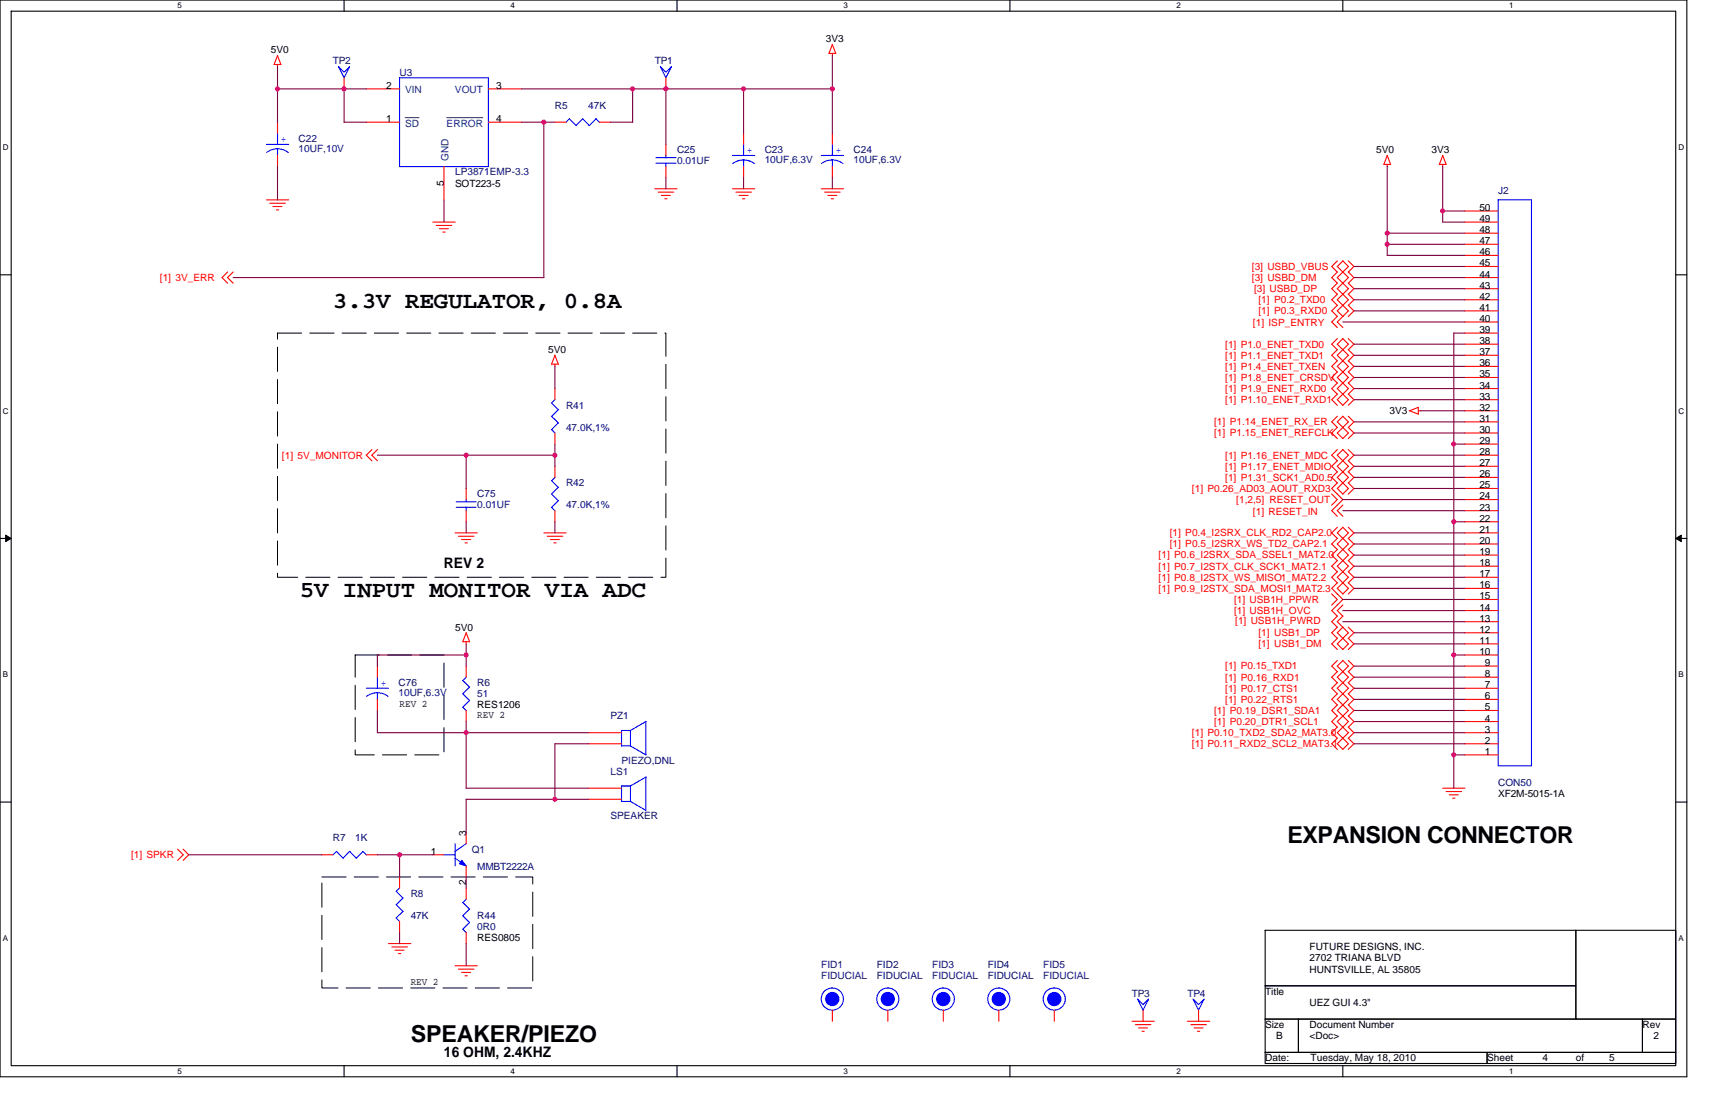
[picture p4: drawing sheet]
<svg xmlns="http://www.w3.org/2000/svg" width="432mm" height="279mm" viewBox="0 0 432 279" stroke-linecap="round" stroke-linejoin="round" font-family="sans-serif">
<path d="M0 0h424.7v271h-424.7zM2.8 2.8h419.1v265.4h-419.1z" fill="none" stroke="#000" stroke-width=".28"/>
<g fill="#fff">
<path d="M44.7 .3h1.1v2.2h-1.1z"/>
<path d="M44.7 268.5h1.1v2.3h-1.1z"/>
</g>
<path d="M86.6 0v2.8M86.6 268.2v2.8" fill="none" stroke="#000" stroke-width=".28"/>
<g fill="#fff">
<path d="M128.5 .3h1.2v2.2h-1.2z"/>
<path d="M128.5 268.5h1.2v2.3h-1.2z"/>
</g>
<path d="M170.5 0v2.8M170.5 268.2v2.8" fill="none" stroke="#000" stroke-width=".28"/>
<g fill="#fff">
<path d="M212.4 .3h1.1v2.2h-1.1z"/>
<path d="M212.4 268.5h1.1v2.3h-1.1z"/>
</g>
<path d="M254.3 0v2.8M254.3 268.2v2.8" fill="none" stroke="#000" stroke-width=".28"/>
<g fill="#fff">
<path d="M296.2 .3h1.1v2.2h-1.1z"/>
<path d="M296.2 268.5h1.1v2.3h-1.1z"/>
</g>
<path d="M338.1 0v2.8M338.1 268.2v2.8" fill="none" stroke="#000" stroke-width=".28"/>
<g fill="#fff">
<path d="M380 .3h1.1v2.2h-1.1z"/>
<path d="M380 268.5h1.1v2.3h-1.1z"/>
<path d="M.7 36h1.5v2.2h-1.5z"/>
<path d="M422.6 36h1.5v2.2h-1.5z"/>
<path d="M.7 102.3h1.5v2.3h-1.5z"/>
<path d="M422.6 102.3h1.5v2.3h-1.5z"/>
</g>
<path d="M0 69.2h2.8M421.9 69.2h2.8" fill="none" stroke="#000" stroke-width=".28"/>
<g fill="#fff">
<path d="M.7 168.7h1.4v2.2h-1.4z"/>
<path d="M422.6 168.7h1.3v2.2h-1.3z"/>
</g>
<path d="M0 135.5h2.8M421.9 135.5h2.8" fill="none" stroke="#000" stroke-width=".28"/>
<path d="M1.4 134.7l1.4 .8-1.4 .8zM421.9 135.5l1.4-.8v1.6z" fill="#000" stroke="#000" stroke-width=".25"/>
<g fill="#fff">
<path d="M.7 235.1h1.4v2.2h-1.4z"/>
<path d="M422.6 235.1h1.4v2.2h-1.4z"/>
</g>
<path d="M0 201.9h2.8M421.9 201.9h2.8M318.5 234.2h78.3v13.9h-78.3zM396.8 234.2h25.1v22.3h-25.1zM318.5 248.1h78.3v8.4h-78.3zM318.5 256.5h8.4v8.4h-8.4zM326.9 256.5h86.6v8.4h-86.6zM413.5 256.5h8.4v8.4h-8.4zM318.5 264.9h55.9v2.8h-55.9zM374.4 264.9h47.5v2.8h-47.5z" fill="none" stroke="#000" stroke-width=".28"/>
<path d="M69.9 83.8h97.8v61.5h-97.8v-61.5M89.4 164.9h22.4v25.1h-22.4v-25.1M81 220.7h53.1v28h-53.1v-28" fill="none" stroke="#000" stroke-width=".25" stroke-dasharray="6.1 2"/>
<g fill="none" stroke="#f00" stroke-width=".28">
<path d="M69 16.2h1.7M69.9 16.2v.6M70.7 16.2l-.9-2.2-.8 2.3M86.6 19.6v2.8M167.7 19.6v2.8M209.6 11.2l.8 2.2h-1.7zM209.6 13.4v.6M69.9 30.8v2.7M69.9 39.1v2.8M92.2 30.8h8.4M92.2 22.4h8.4M123 30.8h8.3"/>
<path d="M123 22.4h8.3M139.7 30.8h2.8M150.9 30.8h2.8M167.7 36.3v2.8M187.2 33.5v2.8M209.6 33.5v2.8M349.3 39.1l.8 2.3M349.3 39.1l-.9 2.3h1.7M363.2 39.1l.9 2.3M363.3 39.1l-.9 2.3h1.7M67.1 50.3h5.6M67.9 51.2h3.9"/>
<path d="M68.7 52h2.3M69.6 52.8h.6M109 55.9h5.6M109.8 56.7h3.9M110.6 57.6h2.3M111.5 58.4h.6M111.8 41.9v8.4M164.9 47.5h5.6M165.7 48.4h3.9M166.5 49.2h2.3M167.4 50h.6M167.7 41.9v2.8"/>
<path d="M184.4 47.5h5.6M185.3 48.4h3.9M186.1 49.2h2.2M186.9 50h.6M187.2 41.9v2.8M206.8 47.5h5.6M207.6 48.4h3.9M208.4 49.2h2.3M209.3 50h.6M209.6 41.9v2.8M349.3 41.4v.6M363.2 41.4v.6"/>
<path d="M368.8 55.9h8.4M368.8 58.7h8.4M368.8 53.1h8.4M57.3 68.5l-1.4 1.4 1.4 1.4M58.7 68.5l-1.4 1.4 1.4 1.4M336.7 65.7l-1.4 1.4 1.4 1.4-1.4 1.4 1.4 1.4M336.7 74l-1.4 1.5 1.4 1.3-1.4 1.5 1.4 1.4M336.7 71.2l-1.4 1.5 1.4 1.4M336.7 79.6l-1.4 1.4 1.4 1.5M338.1 65.7l1.4 1.4-2.8 2.8 2.8 2.8-2.8 2.8 2.8 2.8-2.8 2.7 1.4 1.5M338.1 65.7l-1.4 1.4 2.8 2.8-2.8 2.8 2.8 2.8-2.8 2.8 1.4 1.4M339.5 71.2l1.4 1.5-1.4 1.4"/>
<path d="M339.5 65.7l1.4 1.4-1.4 1.4 1.4 1.4-1.4 1.4M339.5 74l1.4 1.5-1.4 1.3 1.4 1.5-1.4 1.4M368.8 78.3h8.4M368.8 75.5h8.4M368.8 72.7h8.4M368.8 69.9h8.4M368.8 67.1h8.4M368.8 64.3h8.4M368.8 61.5h8.4M138.9 91.7h1.7M139.7 89.4l.9 2.3M139.7 97.8v2.8"/>
<path d="M139.7 91.7v.5M139.7 89.4l-.8 2.3M336.7 96.4l-1.4 1.4 1.4 1.4-1.4 1.4 1.4 1.4M336.7 85.2l-1.4 1.4 1.4 1.5M336.7 88l-1.4 1.4 1.4 1.4-1.4 1.4 1.4 1.4M336.7 93.6l-1.4 1.4 1.4 1.4M338.1 85.2l1.4 1.4-2.8 2.8 2.8 2.8-2.8 2.8 2.8 2.8-2.8 2.8 1.4 1.4M338.1 85.2l-1.4 1.4 2.8 2.8-2.8 2.8 2.8 2.8-2.8 2.8 2.8 2.8-1.4 1.4M339.5 96.4l1.4 1.4-1.4 1.4 1.4 1.4-1.4 1.4M339.5 88l1.4 1.4-1.4 1.4 1.4 1.4-1.4 1.4M339.5 85.2l1.4 1.4-1.4 1.5M339.5 93.6l1.4 1.4-1.4 1.4"/>
<path d="M368.8 97.8h8.4M368.8 95h8.4M368.8 92.2h8.4M368.8 89.4h8.4M368.8 86.6h8.4M368.8 83.8h8.4M368.8 81h8.4M93.6 113.2l-1.4 1.4 1.4 1.4M95 113.2l-1.4 1.4 1.4 1.4M139.7 109v2.8M139.7 117.4v2.8M336.7 116l-1.4 1.4 1.4 1.4"/>
<path d="M336.7 107.6l-1.4 1.4 1.4 1.4M336.7 118.7l-1.4 1.5 1.4 1.4M336.7 113.2l-1.4 1.4 1.4 1.4M336.7 104.8l-1.4 1.4 1.4 1.4M338.1 113.2l1.4 1.4-2.8 2.8 2.8 2.8-2.8 2.8 1.4 1.4M338.1 104.8l1.4 1.4-2.8 2.8 1.4 1.4M338.1 113.2l-1.4 1.4 2.8 2.8-2.8 2.8 2.8 2.8-1.4 1.4M338.1 104.8l-1.4 1.4 2.8 2.8-1.4 1.4M339.5 116l1.4 1.4-1.4 1.4M339.5 113.2l1.4 1.4-1.4 1.4M339.5 107.6l1.4 1.4-1.4 1.4M339.5 118.7l1.4 1.5-1.4 1.4"/>
<path d="M339.5 104.8l1.4 1.4-1.4 1.4M357.1 102.6v1.7l-2.3-.9M357.1 103.4h.6M357.1 102.5l-2.2 .9M368.8 103.4h8.4M368.8 117.4h8.4M368.8 114.6h8.4M368.8 111.8h8.4M368.8 109h8.4M368.8 106.2h8.4M368.8 100.6h8.4M114.6 134.1h5.6"/>
<path d="M115.4 135h3.9M116.2 135.8h2.3M117.1 136.7h.6M117.4 123v2.8M117.4 128.5v2.8M136.9 134.1h5.6M137.8 135h3.9M138.6 135.8h2.2M139.4 136.7h.6M139.7 128.5v2.8M335.3 124.3l1.4 1.5-1.4 1.4M336.7 121.5l-1.4 1.5 2.8 2.8-2.8 2.7 1.4 1.5"/>
<path d="M336.7 135.5l-1.4 1.4 1.4 1.4M336.7 138.3l-1.4 1.4 1.4 1.4-1.4 1.4 1.4 1.4M336.7 132.7l-1.4 1.4 1.4 1.5M338.1 132.7l1.4 1.4-2.8 2.8 2.8 2.8-2.8 2.8 2.8 2.8-2.8 2.8 1.4 1.4M338.1 132.7l-1.4 1.4 2.8 2.8-2.8 2.8 2.8 2.8-2.8 2.8 2.8 2.8-1.4 1.4M338.1 127.1l-1.4 1.4 1.4 1.5M339.5 121.5l1.4 1.5-1.4 1.4M339.5 132.7l1.4 1.4-1.4 1.5M339.5 138.3l1.4 1.4-1.4 1.4 1.4 1.4-1.4 1.4M339.5 135.5l1.4 1.4-1.4 1.4M368.8 134.1h8.4M368.8 139.7h8.4"/>
<path d="M368.8 136.9h8.4M368.8 131.3h8.4M368.8 128.5h8.4M368.8 125.8h8.4M368.8 123h8.4M368.8 120.2h8.4M117.4 159.3l.8 2.2h-1.7zM335.3 149.5l1.4 1.4-1.4 1.4M336.7 146.7l-1.4 1.4 2.8 2.8-2.8 2.8 1.4 1.4-1.4 1.4 1.4 1.4M336.7 143.9l-1.4 1.4 1.4 1.4M336.7 157.9l-1.4 1.4 1.4 1.4M338.1 157.9l-1.4 1.4 2.8 2.8-1.4 1.4"/>
<path d="M338.1 152.3l-1.4 1.4 1.4 1.4-1.4 1.4 2.8 2.8-2.8 2.8 1.4 1.4M339.5 146.7l1.4 1.4-1.4 1.4M339.5 143.9l1.4 1.4-1.4 1.4M339.5 157.9l1.4 1.4-1.4 1.4M368.8 159.3h8.4M368.8 156.5h8.4M368.8 153.7h8.4M368.8 150.9h8.4M368.8 148.1h8.4M368.8 145.3h8.4M368.8 142.5h8.4M95 167.7v2.8"/>
<path d="M95 176v2.8M117.4 161.5v.6M117.4 167.7v2.8M117.4 178.8v2.8M336.7 171.8l-1.4 1.4 1.4 1.5M336.7 174.6l-1.4 1.4 1.4 1.4-1.4 1.4 1.4 1.5M336.7 166.2l-1.4 1.5 1.4 1.4M336.7 169l-1.4 1.5 1.4 1.4M336.7 160.7l-1.4 1.4 1.4 1.4M338.1 166.2l1.4 1.5-2.8 2.8 2.8 2.7-2.8 2.8 2.8 2.8-2.8 2.8 2.8 2.8-2.8 2.8 1.4 1.4M338.1 166.2l-1.4 1.5 2.8 2.8-2.8 2.7 2.8 2.8-2.8 2.8 2.8 2.8-2.8 2.8 2.8 2.8-1.4 1.4M339.5 174.6l1.4 1.4-1.4 1.4 1.4 1.4-1.4 1.5"/>
<path d="M339.5 171.8l1.4 1.4-1.4 1.5M339.5 166.2l1.4 1.5-1.4 1.4M339.5 169l1.4 1.5-1.4 1.4M339.5 160.7l1.4 1.4-1.4 1.4M368.8 178.8h8.4M368.8 176h8.4M368.8 173.2h8.4M368.8 170.5h8.4M368.8 167.7h8.4M368.8 164.9h8.4M368.8 162.1h8.4M148.1 198.4h8.4"/>
<path d="M148.1 187.2h8.4M148.1 184.4h8.4M336.7 183l-1.4 1.4 1.4 1.4-1.4 1.4 1.4 1.4M336.7 180.2l-1.4 1.4 1.4 1.4M339.5 183l1.4 1.4-1.4 1.4 1.4 1.4-1.4 1.4M339.5 180.2l1.4 1.4-1.4 1.4M363.2 198.4h5.7M364.1 199.2h3.9M368.8 190h8.4M368.8 187.2h8.4M368.8 184.4h8.4M368.8 181.6h8.4"/>
<path d="M44.7 213.7l1.4 1.5-1.4 1.4M46.1 213.7l1.4 1.5-1.4 1.4M81 215.2h2.8M92.2 215.2h2.8M109 215.2h2.8M117.4 209.6v2.8M117.4 218v2.7M148.1 201.2h8.4M364.9 200.1h2.3M365.8 200.9h.5M97.8 237.5h5.6M98.7 238.4h3.9"/>
<path d="M99.5 239.2h2.2M100.6 220.7v2.8M100.6 231.9v2.8M117.4 223.5v2.8M117.4 234.7v2.8M100.3 240h.6M114.6 243.1h5.6M115.4 243.9h3.9M116.2 244.8h2.3M117.1 245.6h.6M209.6 254.3v2.8M223.5 254.3v2.8"/>
<path d="M237.5 254.3v2.8M251.5 254.3v2.8M265.5 254.3v2.8M285 257.1h5.6M285.9 257.9h3.9M286.7 258.7h2.2M287.5 259.6h.6M287.8 254.3v2.8M299 257.1h5.6M299.8 257.9h3.9M300.6 258.7h2.3M301.5 259.6h.6"/>
<path d="M301.8 254.3v2.8"/>
</g>
<g fill="none" stroke="#00f" stroke-width=".28">
<path d="M85.2 16.8l1.4 1.4 1.4-1.4-1.4 2.8zM100.6 19.6h22.4v22.3h-22.4zM166.3 16.8l1.4 1.4 1.4-1.4-1.4 2.8zM67.1 36.3h5.6M67.1 38.4l1.3-.7 1.4-.2 1.5 .2 1.3 .7M69.9 33.5v2.9M69.9 37.5v1.7M142.5 30.8l.9-.9 1.7 1.7 1.6-1.7 1.7 1.7M150.9 30.8l-.8-.9-1.7 1.7M165.1 39.7h5.1M167.7 39.1v.6M184.4 39.1h5.6"/>
<path d="M187.2 36.3v2.9M206.8 39.1h5.6M209.6 36.3v2.9M165.1 41.1h5.1M167.7 41.1v.8M184.5 41.2l1.3-.7 1.4-.2 1.4 .2 1.3 .7M187.2 40.3v1.7M206.8 41.2l1.3-.7 1.4-.2 1.5 .2 1.3 .7M209.6 40.3v1.7M377.2 50.3h8.4v142.5h-8.4zM138.9 101.4l1.7 1.7M139.7 100.6l-.8 .9"/>
<path d="M140.6 106.4l-1.7 1.7 .8 .9M140.6 103.1l-1.7 1.7 1.7 1.7M114.9 127.7h5M114.9 126.3h5M117.4 125.8v.5M117.4 127.7v.8M138.9 124.3l1.7 1.7M138.9 127.7l.8 .8M139.7 120.1l-.8 .9 1.7 1.7M140.6 126l-1.7 1.7M140.6 122.7l-1.7 1.7M92.2 173.2h5.6"/>
<path d="M92.3 175.3l1.3-.7 1.4-.2 1.4 .2 1.3 .7M95 170.5v2.8M95 174.4v1.7M116.5 174.6l1.7 1.7-1.7 1.7M116.5 178l.9 .8M117.4 170.4l-.9 .9 1.7 1.7-1.7 1.6M156.5 183.9h2.2v3.9h-2.2zM156.5 197.8h2.2v3.9h-2.2zM162.6 181.6v8.4l-3.9-2.3M162.6 195.6v8.4l-3.9-2.3M162.6 181.6l-3.9 2.3M162.6 195.6l-3.9 2.2"/>
<path d="M84.7 214.3l-.9 .9M88.1 214.3l-1.7 1.7-1.7-1.7M91.4 214.3l.8 .9M91.4 214.3l-1.7 1.7-1.7-1.7M111.8 215.2h2.8M114.6 216l2.8 2M114.6 212.4v5.6M117.4 212.4l-2.8 1.9M100.6 223.5l-.9 .9 1.8 1.6-1.8 1.7 1.8 1.7M101.5 229.4l-1.8 1.7 .9 .8M117.4 226.3l-.9 .9 1.7 1.7M118.2 228.8l-1.7 1.7 1.7 1.7-1.7 1.6 .9 .9"/>
<path d="M286.4 251.5l1.4 1.4 1.4-1.4-1.4 2.8zM300.4 251.5l1.4 1.4 1.4-1.4-1.4 2.8z"/>
<circle cx="209.6" cy="251.5" r="2.79"/>
<circle cx="223.5" cy="251.5" r="2.79"/>
<circle cx="237.5" cy="251.5" r="2.79"/>
<circle cx="251.5" cy="251.5" r="2.79"/>
<circle cx="265.4" cy="251.5" r="2.79"/>
</g>
<g fill="#00f" stroke="#00f" stroke-width=".28">
<path d="M116.2 216.6l1.2 1.4-1.7-.6z" fill-rule="evenodd"/>
<circle cx="209.6" cy="251.5" r="1.66"/>
<circle cx="223.5" cy="251.5" r="1.66"/>
<circle cx="237.5" cy="251.5" r="1.66"/>
<circle cx="251.5" cy="251.5" r="1.66"/>
<circle cx="265.4" cy="251.5" r="1.66"/>
</g>
<path d="M102 29.6h3.5M112.5 29.6h9.1" fill="none" stroke="#004080" stroke-width=".25"/>
<g fill="none" stroke="#800040" stroke-width=".28">
<path d="M69.9 16.8v14M209.6 14v19.6M69.9 22.4h22.3M86.6 22.4v8.4h5.6M136.9 30.8v39.1M139.7 30.8h-8.4M153.7 30.8h5.6M159.3 22.4v8.4M167.7 22.4v14M187.2 22.4v11.2M209.6 22.4h-78.3M69.9 41.9v8.4"/>
<path d="M111.8 50.3v5.6M167.7 44.7v2.8M187.2 44.7v2.8M209.6 44.7v2.8M349.2 58.7h19.6M349.3 41.9l-.1 22.4h19.6M363.2 53.1h5.6M363.2 55.9h5.6M363.2 41.9v14M58.7 69.9h78.2M340.9 69.9h28M340.9 67.1h28"/>
<path d="M340.9 72.7h28M340.9 78.3h28M340.9 75.5h28M349.2 61.5h19.6M139.7 92.2v5.6M338.1 81h30.8M340.9 89.4h28M340.9 92.2h28M340.9 95h28M340.9 86.6h28M340.9 97.8h28M368.9 83.8h-2.9v114.6"/>
<path d="M95 114.6h44.7M117.4 114.6v8.4M139.7 111.8v5.6M340.9 117.4h28M340.9 114.6h28M340.9 106.2h28M340.9 109h28M340.9 100.6h28M357.7 103.4h11.2M366 111.8h2.9M117.4 131.3v2.9M139.7 131.3v2.9"/>
<path d="M338.1 128.5h30.8M338.1 125.8h30.8M340.9 120.2h28M340.9 139.7h28M340.9 134.1h28M340.9 136.9h28M340.9 123h28M366 131.3h2.9M338.1 156.5h30.8M338.1 153.7h30.8M338.1 150.9h30.8M340.9 145.3h28"/>
<path d="M340.9 142.5h28M340.9 148.1h28M340.9 159.3h28M95 178.8v5.6h53.1M117.4 162.1v5.6M117.4 164.9h-22.4v2.8M340.9 162.1h28M340.9 176h28M340.9 178.8h28M340.9 170.5h28M340.9 167.7h28M340.9 173.2h28"/>
<path d="M366 164.9h2.9M117.4 181.6v16.8h30.7M148.1 187.2h-8.4v14M340.9 181.6h28M340.9 187.2h28M340.9 184.4h28M366 190h2.8M47.5 215.2h33.5M95 215.2h14M100.6 215.2v5.6M148.1 201.2h-30.7v8.4M100.6 234.7v2.8"/>
<path d="M117.4 220.7v2.9M117.4 237.5v5.6"/>
</g>
<g fill="#f0f" stroke="#f0f" stroke-width=".28">
<circle cx="159.3" cy="22.4" r=".54"/>
<circle cx="209.6" cy="22.4" r=".54"/>
<circle cx="136.9" cy="30.7" r=".54"/>
<circle cx="167.6" cy="22.4" r=".54"/>
<circle cx="187.2" cy="22.4" r=".54"/>
<circle cx="69.9" cy="22.4" r=".54"/>
<circle cx="86.6" cy="22.4" r=".54"/>
<circle cx="366" cy="164.9" r=".54"/>
<circle cx="366" cy="190" r=".54"/>
<circle cx="117.4" cy="184.4" r=".54"/>
<circle cx="363.2" cy="53.1" r=".54"/>
<circle cx="349.3" cy="61.5" r=".54"/>
<circle cx="349.3" cy="58.7" r=".54"/>
<circle cx="366" cy="111.8" r=".54"/>
<circle cx="366" cy="131.3" r=".54"/>
<circle cx="139.7" cy="201.2" r=".54"/>
<circle cx="117.4" cy="114.6" r=".54"/>
<circle cx="139.7" cy="114.6" r=".54"/>
<circle cx="117.4" cy="164.9" r=".54"/>
<circle cx="100.6" cy="215.1" r=".54"/>
</g>
<g font-size="5.9">
<text x="83.8" y="77.6">3.3V REGULATOR, 0.8A</text>
<text x="75.5" y="150.2">5V INPUT MONITOR VIA ADC</text>
<text x="324.1" y="212.1">EXPANSION CONNECTOR</text>
<text x="103.4" y="262.4">SPEAKER/PIEZO</text>
</g>
<g font-size="3.6">
<text x="111.8" y="143.1">REV 2</text>
<text x="111.8" y="266">16 OHM, 2.4KHZ</text>
</g>
<g font-size="2.5">
<text x="207.9" y="10.6">3V3</text>
<text x="68.2" y="13.4">5V0</text>
<text x="97.3" y="22.4">2</text>
<text x="124.9" y="22.4">3</text>
<text x="97.3" y="30.7">1</text>
<text x="124.9" y="30.7">4</text>
<text x="346.5" y="38.6">5V0</text>
<text x="360.4" y="38.6">3V3</text>
<text x="111.8" y="46.8" transform="rotate(-90 111.8 46.8)">5</text>
<text x="114.6" y="47">SOT223-5</text>
<text x="372.5" y="53.1">50</text>
<text x="372.5" y="58.7">48</text>
<text x="372.5" y="55.9">49</text>
<text x="372.5" y="64.3">46</text>
<text x="372.5" y="61.5">47</text>
<text x="372.5" y="69.8">44</text>
<text x="372.5" y="67.1">45</text>
<text x="372.5" y="75.4">42</text>
<text x="372.5" y="72.6">43</text>
<text x="372.5" y="83.8">39</text>
<text x="372.5" y="81">40</text>
<text x="372.5" y="78.2">41</text>
<text x="138" y="88.9">5V0</text>
<text x="372.5" y="89.4">37</text>
<text x="372.5" y="86.6">38</text>
<text x="372.5" y="95">35</text>
<text x="372.5" y="92.2">36</text>
<text x="372.5" y="100.6">33</text>
<text x="372.5" y="97.8">34</text>
<text x="349.8" y="104.2">3V3</text>
<text x="372.5" y="106.2">31</text>
<text x="372.5" y="103.4">32</text>
<text x="372.5" y="111.8">29</text>
<text x="372.5" y="109">30</text>
<text x="372.5" y="117.3">27</text>
<text x="372.5" y="114.6">28</text>
<text x="372.5" y="125.7">24</text>
<text x="372.5" y="122.9">25</text>
<text x="372.5" y="120.1">26</text>
<text x="372.5" y="131.3">22</text>
<text x="372.5" y="128.5">23</text>
<text x="372.5" y="136.9">20</text>
<text x="372.5" y="134.1">21</text>
<text x="372.5" y="142.5">18</text>
<text x="372.5" y="139.7">19</text>
<text x="372.5" y="148.1">16</text>
<text x="372.5" y="145.3">17</text>
<text x="372.5" y="153.7">14</text>
<text x="372.5" y="150.9">15</text>
<text x="114.6" y="158.7">5V0</text>
<text x="372.5" y="159.3">12</text>
<text x="372.5" y="156.5">13</text>
<text x="372.5" y="164.8">10</text>
<text x="372.5" y="162.1">11</text>
<text x="373.9" y="167.6">9</text>
<text x="373.9" y="173.2">7</text>
<text x="373.9" y="170.4">8</text>
<text x="100.6" y="178">REV 2</text>
<text x="120.2" y="178.3">RES1206</text>
<text x="373.9" y="178.8">5</text>
<text x="373.9" y="176">6</text>
<text x="120.2" y="180.8">REV 2</text>
<text x="373.9" y="184.4">3</text>
<text x="373.9" y="181.6">4</text>
<text x="373.9" y="190">1</text>
<text x="373.9" y="187.2">2</text>
<text x="377.2" y="200.6">XF2M-5015-1A</text>
<text x="108.4" y="215.1">1</text>
<text x="117.3" y="210.4" transform="rotate(-90 117.3 210.4)">3</text>
<text x="117.3" y="222.8" transform="rotate(-90 117.3 222.8)">2</text>
<text x="120.2" y="237">RES0805</text>
<text x="329.7" y="239.2">FUTURE DESIGNS, INC.</text>
<text x="329.7" y="242">2702 TRIANA BLVD</text>
<text x="329.7" y="244.8">HUNTSVILLE, AL 35805</text>
<text x="103.4" y="247.9">REV 2</text>
<text x="318.5" y="250.4">Title</text>
<text x="329.7" y="253.2">UEZ GUI 4.3&quot;</text>
<text x="318.5" y="258.8">Size</text>
<text x="321.3" y="261.6">B</text>
<text x="329.7" y="258.8">Document Number</text>
<text x="329.7" y="261.6">&lt;Doc&gt;</text>
<text x="413.5" y="258.8">Rev</text>
<text x="416.3" y="261.6">2</text>
<text x="318.5" y="267.1">Date:</text>
<text x="330" y="267.1">Tuesday, May 18, 2010</text>
<text x="374.4" y="267.1">Sheet</text>
<text x="388.4" y="267.1">4</text>
<text x="396.8" y="267.1">of</text>
<text x="405.2" y="267.1">5</text>
</g>
<g font-size="2.5" fill="#000080">
<text x="83.8" y="16.2">TP2</text>
<text x="164.9" y="16.2">TP1</text>
<text x="100.6" y="19">U3</text>
<text x="139.7" y="27.4">R5</text>
<text x="148.1" y="27.4">47K</text>
<text x="75.2" y="35.8">C22</text>
<text x="75.2" y="38.3">10UF,10V</text>
<text x="170.5" y="38.6">C25</text>
<text x="170.5" y="41.4">0.01UF</text>
<text x="192.5" y="38.6">C23</text>
<text x="192.5" y="41.1">10UF,6.3V</text>
<text x="214.9" y="38.6">C24</text>
<text x="214.9" y="41.1">10UF,6.3V</text>
<text x="114.6" y="44.2">LP3871EMP-3.3</text>
<text x="377.2" y="48.9">J2</text>
<text x="142.5" y="102.8">R41</text>
<text x="142.5" y="108.4">47.0K,1%</text>
<text x="120.2" y="125.2">C75</text>
<text x="142.5" y="122.4">R42</text>
<text x="120.2" y="128">0.01UF</text>
<text x="142.5" y="128">47.0K,1%</text>
<text x="100.3" y="172.7">C76</text>
<text x="120.2" y="172.7">R6</text>
<text x="100.3" y="175.2">10UF,6.3V</text>
<text x="120.2" y="175.5">51</text>
<text x="153.7" y="181.1">PZ1</text>
<text x="153.7" y="195.1">LS1</text>
<text x="156.5" y="192.3">PIEZO,DNL</text>
<text x="377.2" y="197.8">CON50</text>
<text x="153.7" y="206.2">SPEAKER</text>
<text x="83.8" y="211.8">R7</text>
<text x="89.4" y="211.8">1K</text>
<text x="118.8" y="214.6">Q1</text>
<text x="120.2" y="219.1">MMBT2222A</text>
<text x="103.4" y="225.8">R8</text>
<text x="103.4" y="231.4">47K</text>
<text x="120.2" y="231.4">R44</text>
<text x="120.2" y="234.2">0R0</text>
<text x="206.8" y="243.7">FID1</text>
<text x="220.7" y="243.7">FID2</text>
<text x="234.7" y="243.7">FID3</text>
<text x="248.7" y="243.7">FID4</text>
<text x="262.7" y="243.7">FID5</text>
<text x="206.8" y="246.5">FIDUCIAL</text>
<text x="220.7" y="246.5">FIDUCIAL</text>
<text x="234.7" y="246.5">FIDUCIAL</text>
<text x="248.7" y="246.5">FIDUCIAL</text>
<text x="262.7" y="246.5">FIDUCIAL</text>
<text x="285" y="250.9">TP3</text>
<text x="299" y="250.9">TP4</text>
</g>
<g font-size="2.5" fill="#004080">
<text x="102" y="23.5">VIN</text>
<text x="114.6" y="23.5">VOUT</text>
<text x="102" y="31.9">SD</text>
<text x="112.5" y="31.9">ERROR</text>
<text x="112.9" y="40.5" transform="rotate(-90 112.9 40.5)">GND</text>
</g>
<g font-size="2.5" fill="#00f">
<text x="70.7" y="35.8">+</text>
<text x="188.1" y="38.6">+</text>
<text x="210.4" y="38.6">+</text>
<text x="95.9" y="172.7">+</text>
</g>
<g font-size="2.5" fill="#f00">
<text x="40.3" y="70.7">[1] 3V_ERR</text>
<text x="315.2" y="67.9">[3] USBD_VBUS</text>
<text x="315.2" y="70.7">[3] USBD_DM</text>
<text x="315.7" y="73.5">[3] USBD_DP</text>
<text x="316.9" y="76.3">[1] P0.2_TXD0</text>
<text x="315.5" y="82.2">[1] ISP_ENTRY</text>
<text x="316.9" y="79.1">[1] P0.3_RXD0</text>
<text x="308.5" y="87.5">[1] P1.0_ENET_TXD0</text>
<text x="308.5" y="93.1">[1] P1.4_ENET_TXEN</text>
<text x="308.5" y="90.3">[1] P1.1_ENET_TXD1</text>
<text x="308.5" y="95.9">[1] P1.8_ENET_CRSDV</text>
<text x="308.5" y="98.7">[1] P1.9_ENET_RXD0</text>
<text x="308.5" y="101.5">[1] P1.10_ENET_RXD1</text>
<text x="305.7" y="107">[1] P1.14_ENET_RX_ER</text>
<text x="305.7" y="109.8">[1] P1.15_ENET_REFCLK</text>
<text x="71" y="115.4">[1] 5V_MONITOR</text>
<text x="308.5" y="118.2">[1] P1.17_ENET_MDIO</text>
<text x="308.5" y="115.4">[1] P1.16_ENET_MDC</text>
<text x="300.1" y="123.8">[1] P0.26_AD03_AOUT_RXD3</text>
<text x="308.5" y="121">[1] P1.31_SCK1_AD0.5</text>
<text x="311.3" y="126.6">[1,2,5] RESET_OUT</text>
<text x="315.5" y="129.7">[1] RESET_IN</text>
<text x="294.5" y="135">[1] P0.4_I2SRX_CLK_RD2_CAP2.0</text>
<text x="294.5" y="137.8">[1] P0.5_I2SRX_WS_TD2_CAP2.1</text>
<text x="291.7" y="143.4">[1] P0.7_I2STX_CLK_SCK1_MAT2.1</text>
<text x="291.7" y="140.6">[1] P0.6_I2SRX_SDA_SSEL1_MAT2.0</text>
<text x="291.7" y="148.9">[1] P0.9_I2STX_SDA_MOSI1_MAT2.3</text>
<text x="291.7" y="146.2">[1] P0.8_I2STX_WS_MISO1_MAT2.2</text>
<text x="310.7" y="154.5">[1] USB1H_OVC</text>
<text x="310.7" y="151.7">[1] USB1H_PPWR</text>
<text x="311" y="157.1">[1] USB1H_PWRD</text>
<text x="316.9" y="160.1">[1] USB1_DP</text>
<text x="316.9" y="162.9">[1] USB1_DM</text>
<text x="308.5" y="171.3">[1] P0.16_RXD1</text>
<text x="308.5" y="168.5">[1] P0.15_TXD1</text>
<text x="305.7" y="179.7">[1] P0.19_DSR1_SDA1</text>
<text x="308.5" y="174.1">[1] P0.17_CTS1</text>
<text x="308.5" y="176.9">[1] P0.22_RTS1</text>
<text x="300.1" y="185.3">[1] P0.10_TXD2_SDA2_MAT3.0</text>
<text x="305.7" y="182.5">[1] P0.20_DTR1_SCL1</text>
<text x="300.1" y="188.1">[1] P0.11_RXD2_SCL2_MAT3.1</text>
<text x="33" y="216">[1] SPKR</text>
</g>
<g font-size="2">
<text x="44.7" y="2.1">5</text>
<text x="128.5" y="2.1">4</text>
<text x="212.4" y="2.1">3</text>
<text x="296.2" y="2.1">2</text>
<text x="380" y="2.1">1</text>
<text x=".7" y="37.8">D</text>
<text x="422.6" y="37.8">D</text>
<text x=".7" y="104.1">C</text>
<text x="422.6" y="104.1">C</text>
<text x=".7" y="170.5">B</text>
<text x="422.6" y="170.5">B</text>
<text x=".7" y="236.9">A</text>
<text x="422.6" y="236.9">A</text>
<text x="44.7" y="270.3">5</text>
<text x="128.5" y="270.3">4</text>
<text x="212.4" y="270.3">3</text>
<text x="296.2" y="270.3">2</text>
<text x="380" y="270.3">1</text>
</g>
</svg>
